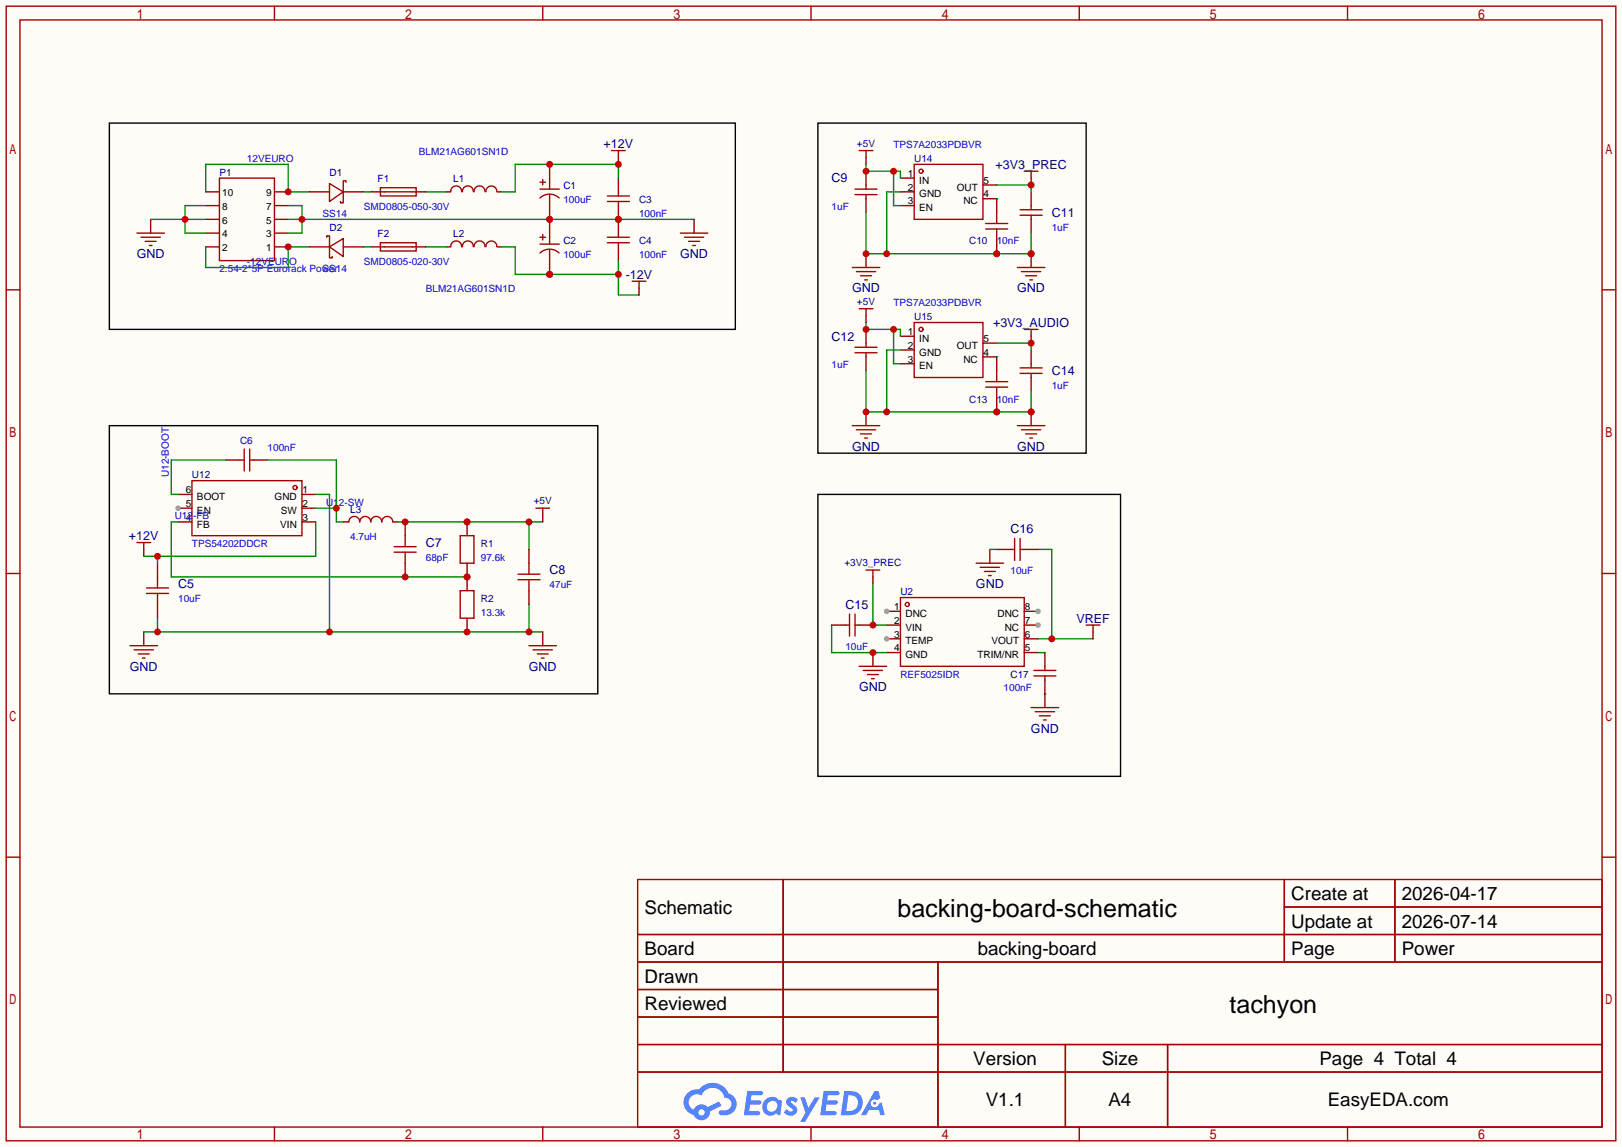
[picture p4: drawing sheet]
<svg xmlns="http://www.w3.org/2000/svg" width="299mm" height="212mm" viewBox="0 0 299 212" stroke-linecap="round" stroke-linejoin="round" font-family="sans-serif">
<path d="M0 0h299.5v211.8h-299.5z" fill="#fffcf7"/>
<g fill="none" stroke="#a10000" stroke-width=".25">
<path d="M1.1 1.1h297.2v209.6h-297.2zM3.7 3.7h292.1v204.5h-292.1zM50.7 1.1v2.6M100.2 1.1v2.6M149.7 1.1v2.6M199.3 1.1v2.6M248.8 1.1v2.6M1.1 53.5h2.6M295.8 53.5h2.5M1.1 105.9h2.6M295.8 105.9h2.5M1.1 158.3h2.6"/>
<path d="M295.8 158.3h2.5M117.7 162.4h178.1v45.8h-178.1zM117.7 172.6h178.1M117.7 177.7h178.1M144.6 162.4v35.6M173.2 177.7v30.5M237.1 162.4v15.3M237.1 167.5h58.7M257.5 162.4v15.3M117.7 182.8h55.5M117.7 192.9h178.1M117.7 187.8h55.5"/>
<path d="M117.7 198h178.1M196.7 192.9v15.3M215.6 192.9v15.3M50.7 208.2v2.5M100.2 208.2v2.5M149.7 208.2v2.5M199.3 208.2v2.5M248.8 208.2v2.5"/>
</g>
<g fill="#5487ff">
<path d="M145.5 202.8a1.3 1.3 0 0 1 1.8 .3l-.4 .6a.54 .54 0 0 0-.9-.2l.1 .2a1.58 1.58 0 0 1 1.1 1.6 1.43 1.43 0 0 1-2.5 .1l.5-.6a.64 .64 0 0 0 .5 .5 .64 .64 0 0 0 .7-.3l-.2-.2a1.6 1.6 0 0 1-1-1.6z"/>
<path d="M147.7 202.7h.9l.7 1.9 1.1-1.9h.9l-2.7 4.5h-.9l1-1.7z"/>
<path d="M138 201.5h1.6a1.31 1.31 0 0 1 1.2 .2 .4 .4 0 0 1-.3 .6h-1.8l-.1 .9h1.6a.4 .4 0 0 1 .4 .4 .4 .4 0 0 1-.4 .4h-1.7l-.2 1.2h.8a1.23 1.23 0 0 1 1.2 .2 .39 .39 0 0 1-.3 .6h-2.7z"/>
<path d="M152.1 201.5h1.6a1.32 1.32 0 0 1 1.3 .2 .39 .39 0 0 1-.4 .6h-1.7l-.2 .9h1.7a.4 .4 0 0 1 .3 .4 .4 .4 0 0 1-.4 .4h-1.7l-.2 1.2h.8a1.23 1.23 0 0 1 1.2 .2 .39 .39 0 0 1-.3 .6h-2.7z"/>
<path d="M161.5 201.5h.7l.4 1.3-.7 .4a.75 .75 0 0 0-1.1 .3 .75 .75 0 0 0 .5 1 .75 .75 0 0 0 .9-.6l.6-.3 .6 2.4h-.9l-.2-1h-1.9l-.5 1h-.9z"/>
<path d="M155.9 201.5l-.7 4.5h1.5a2.27 2.27 0 0 0 2.6-2.3 2.27 2.27 0 0 0-2.7-2.2zM156.6 202.3a1.5 1.5 0 0 1 1.8 1.5 1.5 1.5 0 0 1-1.9 1.4h-.3z"/>
<path d="M141.3 203.1a1.62 1.62 0 0 0-.4 2.1 1.62 1.62 0 0 0 2 .7l.4-.3 .3 .3 .5 .1 .3-2.5-.2-.3h-.4a1.58 1.58 0 0 0-2.5-.1zM141.9 203.6a.99 .99 0 0 1 1.6 .3 .99 .99 0 0 1-.9 1.4 .94 .94 0 0 1-1-.5 .94 .94 0 0 1 .3-1.2z"/>
<path d="M126.9 201.9a2.37 2.37 0 0 0 1.2 4 1.54 1.54 0 0 0 1.7 1 1.54 1.54 0 0 0 1.3-1.6l2.1-1.1-.5-.8-2 1.1a1.57 1.57 0 0 0-2.6 .4 1.5 1.5 0 0 1-.8-2.1 1.5 1.5 0 0 1 2.2-.5 2.23 2.23 0 0 1 2.3-1.4 2.23 2.23 0 0 1 2 1.8 1.16 1.16 0 0 1 1.2 1.1 1.16 1.16 0 0 1-1 1.3h-.7a.47 .47 0 0 0-.6 .3 .47 .47 0 0 0 .4 .6 2.23 2.23 0 0 0 2.3-.7 2.23 2.23 0 0 0 .4-2.3 2.16 2.16 0 0 0-1.3-1.1 3.2 3.2 0 0 0-5.4-.7l-1.2 .1zM129 205.4a.58 .58 0 0 1 1.1 0 .58 .58 0 0 1-1.1 0z"/>
<circle cx="161.5" cy="203.8" r=".28"/>
</g>
<g fill="none" stroke="#a10000" stroke-width=".25">
<path d="M40.5 32.9h10.2v15.2h-10.2zM60.8 33.9l2.6 1.5-2.6 1.8zM63.9 33.7v-.3h-.5v4.1h-.5v-.3M83.2 35.4a1.01 1.01 0 0 1 1-1.1 1.01 1.01 0 0 1 1 1.1M85.4 35.4a1.01 1.01 0 0 1 1-1.1 1.01 1.01 0 0 1 1 1.1M87.5 35.4a1.01 1.01 0 0 1 1-1.1 1.01 1.01 0 0 1 1 1.1M89.7 35.4a1.01 1.01 0 0 1 1-1.1 1.01 1.01 0 0 1 1 1.1M25.3 43.1h5.1M26 43.8h3.6M26.8 44.6h2M27.6 45.3h.5M60.3 43.8v-.2h.5v4h.5v-.2"/>
<path d="M60.8 45.6l2.6-1.5v3.3zM83.2 45.6a1.01 1.01 0 0 1 1-1.1 1.01 1.01 0 0 1 1 1.1M85.4 45.6a1.01 1.01 0 0 1 1-1.1 1.01 1.01 0 0 1 1 1.1M87.5 45.6a1.01 1.01 0 0 1 1-1.1 1.01 1.01 0 0 1 1 1.1M89.7 45.6a1.01 1.01 0 0 1 1-1.1 1.01 1.01 0 0 1 1 1.1"/>
</g>
<g fill="none" stroke="#870000" stroke-width=".25">
<path d="M38 38h2.5M38 35.4h2.5M50.7 38h2.5M50.7 35.4h2.5M57 35.4h3.8M63.4 35.4h3.8M82.4 35.4h.8M91.8 35.4h.8M27.8 40.5v2.6M38 45.6h2.5M38 43.1h2.5M38 40.5h2.5"/>
<path d="M50.7 45.6h2.5M50.7 43.1h2.5M50.7 40.5h2.5M57 45.6h3.8M63.4 45.6h3.8M82.4 45.6h.8M91.8 45.6h.8"/>
</g>
<path d="M38 35.4v-5h15.2v5h3.8" fill="none" stroke="#008700" stroke-width=".25"/>
<circle cx="53.2" cy="35.4" r=".63" fill="#c00"/>
<path d="M38 45.6v3.8h15.2v-3.8h3.8" fill="none" stroke="#008700" stroke-width=".25"/>
<circle cx="53.2" cy="45.6" r=".63" fill="#c00"/>
<path d="M53.2 38h2.6v5.1h-2.6M53.2 40.5h74.9" fill="none" stroke="#008700" stroke-width=".25"/>
<g fill="#c00">
<circle cx="55.8" cy="40.5" r=".63"/>
<circle cx="101.5" cy="40.5" r=".63"/>
<circle cx="114.2" cy="40.5" r=".63"/>
</g>
<path d="M112.1 37.2h4.1M112.1 36.2h4.1M114.2 35.4v.8M114.2 37.2v.8M112.1 44.8h4.1M112.1 43.8h4.1" fill="none" stroke="#a10000" stroke-width=".25"/>
<path d="M114.2 32.9v2.5M114.2 38v5.1M114.2 45.6v2.5" fill="none" stroke="#870000" stroke-width=".25"/>
<circle cx="114.2" cy="40.5" r=".63" fill="#c00"/>
<path d="M114.2 43.1v.7M114.2 44.8v.8M125.6 43.1h5.1M126.4 43.8h3.5M127.1 44.6h2.1M127.9 45.3h.5" fill="none" stroke="#a10000" stroke-width=".25"/>
<path d="M128.1 40.5v2.6" fill="none" stroke="#870000" stroke-width=".25"/>
<path d="M114.2 32.9v-2.5h-19.1v5h-2.5M92.6 45.6h2.5v5.1h19.1M114.2 48.1v6.4h3.8" fill="none" stroke="#008700" stroke-width=".25"/>
<g fill="#c00">
<circle cx="101.5" cy="50.7" r=".63"/>
<circle cx="114.2" cy="50.7" r=".63"/>
</g>
<path d="M99.7 34.9h3.6" fill="none" stroke="#a10000" stroke-width=".25"/>
<path d="M101.5 30.4v2.5" fill="none" stroke="#870000" stroke-width=".25"/>
<circle cx="101.5" cy="30.4" r=".63" fill="#c00"/>
<path d="M101.5 38v5.1" fill="none" stroke="#870000" stroke-width=".25"/>
<path d="M99.7 33.7h1M100.2 33.1v1.1M101.5 32.9v2M101.5 35.9v2.1M103.2 36.6a2.54 2.54 0 0 0-3.5 0M99.7 45.1h3.6" fill="none" stroke="#a10000" stroke-width=".25"/>
<circle cx="101.5" cy="40.5" r=".63" fill="#c00"/>
<path d="M101.5 48.1v2.6" fill="none" stroke="#870000" stroke-width=".25"/>
<circle cx="101.5" cy="50.7" r=".63" fill="#c00"/>
<path d="M99.7 43.8h1M100.2 43.3v1M101.5 43.1v2M101.5 46.1v2M103.2 46.7a2.54 2.54 0 0 0-3.5 0" fill="none" stroke="#a10000" stroke-width=".25"/>
<path d="M38 38h-3.8v5.1h3.8M27.8 40.5h10.2" fill="none" stroke="#008700" stroke-width=".25"/>
<circle cx="34.2" cy="40.5" r=".63" fill="#c00"/>
<path d="M114.2 29.1v1.3" fill="none" stroke="#870000" stroke-width=".25"/>
<circle cx="114.2" cy="30.4" r=".63" fill="#c00"/>
<g fill="none" stroke="#a10000" stroke-width=".25">
<path d="M112.9 27.8h2.5M114.2 27.8v1.3M116.7 51.9h2.6M118 51.9v1.3M35.4 88.8h20.4v10.1h-20.4zM25.3 100.2h2.5M26.5 100.2v1.3"/>
<circle cx="54.5" cy="90" r=".38"/>
</g>
<path d="M118 53.2v1.3M32.9 93.9h2.5M32.9 96.4h2.5M55.8 91.3h2.5M55.8 93.9h2.5M55.8 96.4h2.5M26.5 101.5v1.2" fill="none" stroke="#870000" stroke-width=".25"/>
<circle cx="32.9" cy="93.9" r=".51" fill="#999"/>
<g fill="none" stroke="#870000" stroke-width=".25">
<path d="M166.2 32.9h2.6M166.2 35.4h2.6M166.2 38h2.6M181.5 36.7h2.5M181.5 34.2h2.5M32.9 91.3h2.5M41.8 85h2.5M46.9 85h2.5M63.4 96.4h1M72.5 96.4h1M74.8 96.4v2.5M29.1 104v2.6"/>
<path d="M29.1 111.6v2.6M74.8 104v2.6"/>
</g>
<g fill="none" stroke="#a10000" stroke-width=".25">
<path d="M168.8 30.4h12.7v10.1h-12.7zM44.3 85h.8M45.1 82.9v4.1M46.1 82.9v4.1M46.1 85h.8M64.4 96.4a1.02 1.02 0 0 1 1-1 1.02 1.02 0 0 1 1 1 1.02 1.02 0 0 1 1-1 1.02 1.02 0 0 1 1.1 1 1.02 1.02 0 0 1 1-1 1.02 1.02 0 0 1 1 1 1.02 1.02 0 0 1 1-1 1.02 1.02 0 0 1 1 1M74.8 98.9v2.1M27.1 109.6h4M27.1 108.6h4M29.1 106.6v2M29.1 109.6v2M72.8 102h4"/>
<path d="M72.8 101h4M74.8 102v2"/>
<circle cx="170.1" cy="31.6" r=".38"/>
</g>
<path d="M73.5 96.4h26.7M97.7 96.4v5.1" fill="none" stroke="#008700" stroke-width=".25"/>
<g fill="#c00">
<circle cx="74.8" cy="96.4" r=".63"/>
<circle cx="86.2" cy="96.4" r=".63"/>
<circle cx="97.7" cy="96.4" r=".63"/>
</g>
<path d="M49.4 85h12.7v11.4h1.3M58.3 93.9h3.8" fill="none" stroke="#008700" stroke-width=".25"/>
<circle cx="62.1" cy="93.9" r=".63" fill="#c00"/>
<path d="M32.9 96.4h-1.3v10.2h54.6" fill="none" stroke="#008700" stroke-width=".25"/>
<g fill="#c00">
<circle cx="74.8" cy="106.6" r=".63"/>
<circle cx="86.2" cy="106.6" r=".63"/>
</g>
<path d="M41.8 85h-10.2v6.3h1.3M58.3 96.4v6.3h-31.8M29.1 102.7v1.3" fill="none" stroke="#008700" stroke-width=".25"/>
<circle cx="29.1" cy="102.7" r=".63" fill="#c00"/>
<path d="M86.2 96.4v2.5M26.5 116.7v2.6" fill="none" stroke="#870000" stroke-width=".25"/>
<path d="M85 98.9h2.5v5.1h-2.5zM24 119.3h5.1M24.8 120h3.5M25.5 120.8h2.1M26.3 121.5h.5" fill="none" stroke="#a10000" stroke-width=".25"/>
<circle cx="86.2" cy="96.4" r=".63" fill="#c00"/>
<path d="M86.2 104v5.1" fill="none" stroke="#870000" stroke-width=".25"/>
<path d="M85 109.1h2.5v5.1h-2.5z" fill="none" stroke="#a10000" stroke-width=".25"/>
<circle cx="86.2" cy="106.6" r=".63" fill="#c00"/>
<path d="M86.2 114.2v2.5" fill="none" stroke="#870000" stroke-width=".25"/>
<path d="M58.3 91.3h2.5v25.4M26.5 116.7h73.7M29.1 114.2v2.5M97.7 111.6v5.1" fill="none" stroke="#008700" stroke-width=".25"/>
<g fill="#c00">
<circle cx="29.1" cy="116.7" r=".63"/>
<circle cx="60.8" cy="116.7" r=".63"/>
<circle cx="86.2" cy="116.7" r=".63"/>
<circle cx="97.7" cy="116.7" r=".63"/>
</g>
<g fill="none" stroke="#a10000" stroke-width=".25">
<path d="M157.9 35.9h4M157.9 34.9h4M159.9 34.2v.7M159.9 35.9v.8M188.3 39.8h4.1M188.3 38.7h4.1M190.4 38v.7M190.4 39.8v.7M157.4 49.4h5M158.1 50.2h3.6M158.9 50.9h2M159.6 51.7h.5"/>
<path d="M98.9 93.9h2.6M100.2 93.9v1.2M95.6 107.1h4.1M95.6 106h4.1M97.7 104v2M97.7 107.1v2M97.7 119.3h5M98.4 120h3.6M99.2 120.8h2M99.9 121.5h.6"/>
</g>
<path d="M159.9 31.6v2.6M159.9 36.7v2.5M190.4 35.4v2.6M159.9 46.9v2.5M190.4 40.5v2.6M100.2 95.1v1.3M97.7 101.5v2.5M97.7 109.1v2.5M100.2 116.7v2.6" fill="none" stroke="#870000" stroke-width=".25"/>
<path d="M159.9 30.4v1.2h6.3v1.3M165 31.6v6.4h1.2" fill="none" stroke="#008700" stroke-width=".25"/>
<g fill="#c00">
<circle cx="165" cy="31.6" r=".63"/>
<circle cx="159.9" cy="31.6" r=".63"/>
</g>
<path d="M159.9 39.2v7.7h30.5v-3.8M166.2 35.4h-2.5v11.5" fill="none" stroke="#008700" stroke-width=".25"/>
<g fill="#c00">
<circle cx="159.9" cy="46.9" r=".63"/>
<circle cx="163.7" cy="46.9" r=".63"/>
<circle cx="184" cy="46.9" r=".63"/>
<circle cx="190.4" cy="46.9" r=".63"/>
</g>
<path d="M159.9 29.1v1.3M190.4 32.9v1.3" fill="none" stroke="#870000" stroke-width=".25"/>
<path d="M158.6 27.8h2.6M159.9 27.8v1.3" fill="none" stroke="#a10000" stroke-width=".25"/>
<path d="M184 34.2h6.4v1.2" fill="none" stroke="#008700" stroke-width=".25"/>
<circle cx="190.4" cy="34.2" r=".63" fill="#c00"/>
<path d="M189.1 31.6h2.5M190.4 31.6v1.3" fill="none" stroke="#a10000" stroke-width=".25"/>
<path d="M190.4 46.9v2.5" fill="none" stroke="#870000" stroke-width=".25"/>
<circle cx="190.4" cy="46.9" r=".63" fill="#c00"/>
<g fill="none" stroke="#a10000" stroke-width=".25">
<path d="M168.8 59.6h12.7v10.1h-12.7zM187.8 49.4h5.1M188.6 50.2h3.6M189.4 50.9h2M190.1 51.7h.5M157.4 78.6h5M157.9 65.2h4M157.9 64.1h4M158.1 79.4h3.6M159.9 63.4v.7M159.9 65.2v.7M188.3 69h4.1"/>
<path d="M188.3 67.9h4.1M190.4 67.2v.7M190.4 69v.7M158.9 80.1h2M159.6 80.9h.5"/>
<circle cx="170.1" cy="60.8" r=".38"/>
</g>
<path d="M159.9 60.8v2.6M159.9 65.9v2.6M159.9 76.1v2.5M166.2 62.1h2.6M166.2 64.6h2.6M166.2 67.2h2.6M181.5 65.9h2.5M181.5 63.4h2.5M190.4 64.6v2.6M190.4 69.7v2.6" fill="none" stroke="#870000" stroke-width=".25"/>
<path d="M159.9 59.6v1.2h6.3v1.3M165 60.8v6.4h1.2" fill="none" stroke="#008700" stroke-width=".25"/>
<g fill="#c00">
<circle cx="165" cy="60.8" r=".63"/>
<circle cx="159.9" cy="60.8" r=".63"/>
</g>
<path d="M159.9 68.5v7.6h30.5v-3.8M166.2 64.6h-2.5v11.5" fill="none" stroke="#008700" stroke-width=".25"/>
<g fill="#c00">
<circle cx="163.7" cy="76.1" r=".63"/>
<circle cx="159.9" cy="76.1" r=".63"/>
<circle cx="184" cy="76.1" r=".63"/>
<circle cx="190.4" cy="76.1" r=".63"/>
</g>
<path d="M159.9 58.3v1.3M190.4 62.1v1.3" fill="none" stroke="#870000" stroke-width=".25"/>
<path d="M158.6 57h2.6M159.9 57v1.3" fill="none" stroke="#a10000" stroke-width=".25"/>
<path d="M184 63.4h6.4v1.2" fill="none" stroke="#008700" stroke-width=".25"/>
<circle cx="190.4" cy="63.4" r=".63" fill="#c00"/>
<path d="M189.1 60.8h2.5M190.4 60.8v1.3" fill="none" stroke="#a10000" stroke-width=".25"/>
<path d="M190.4 76.1v2.5" fill="none" stroke="#870000" stroke-width=".25"/>
<circle cx="190.4" cy="76.1" r=".63" fill="#c00"/>
<g fill="none" stroke="#a10000" stroke-width=".25">
<path d="M70.2 34.7h6.6v1.5h-6.6zM71 35.4h5.1M70.2 44.8h6.6v1.6h-6.6zM71 45.6h5.1M187.8 78.6h5.1M188.6 79.4h3.6M189.4 80.1h2M190.1 80.9h.5M166.2 110.4h22.9v12.7h-22.9z"/>
<circle cx="167.5" cy="111.6" r=".38"/>
</g>
<path d="M68.5 35.4h2.5M76.1 35.4h2.5M68.5 45.6h2.5M76.1 45.6h2.5M163.7 112.9h2.5" fill="none" stroke="#870000" stroke-width=".25"/>
<path d="M67.2 35.4h1.3M78.6 35.4h3.8M67.2 45.6h1.3M78.6 45.6h3.8" fill="none" stroke="#008700" stroke-width=".25"/>
<path d="M20.2 22.7h115.6v38.1h-115.6zM151 22.7h49.5v61h-49.5zM20.2 78.6h90.2v49.5h-90.2z" fill="none" stroke="#000" stroke-width=".25"/>
<circle cx="163.7" cy="112.9" r=".51" fill="#999"/>
<path d="M163.7 115.4h2.5M163.7 118h2.5" fill="none" stroke="#870000" stroke-width=".25"/>
<circle cx="163.7" cy="118" r=".51" fill="#999"/>
<path d="M189.1 118h2.5M189.1 115.4h2.5M163.7 120.5h2.5M189.1 120.5h2.5" fill="none" stroke="#870000" stroke-width=".25"/>
<circle cx="191.6" cy="115.4" r=".51" fill="#999"/>
<path d="M189.1 112.9h2.5" fill="none" stroke="#870000" stroke-width=".25"/>
<circle cx="191.6" cy="112.9" r=".51" fill="#999"/>
<path d="M191.6 101.5h2.6v16.5M191.6 118h10.2" fill="none" stroke="#008700" stroke-width=".25"/>
<circle cx="194.2" cy="118" r=".63" fill="#c00"/>
<path d="M161.2 120.5v2.6M192.9 120.5v2.6M192.9 125.6v5.1" fill="none" stroke="#870000" stroke-width=".25"/>
<path d="M158.6 123.1h5.1M159.4 123.8h3.5M160.1 124.6h2.1M160.9 125.3h.5M190.4 130.7h5.1M190.9 123.8h4M190.9 124.8h4M191.1 131.4h3.6M191.9 132.2h2M192.7 133h.5M192.9 123.1v.7M192.9 124.8v.8" fill="none" stroke="#a10000" stroke-width=".25"/>
<path d="M153.5 115.4v5.1h10.2M191.6 120.5h1.3" fill="none" stroke="#008700" stroke-width=".25"/>
<circle cx="161.2" cy="120.5" r=".63" fill="#c00"/>
<path d="M156.1 115.4h.7M156.8 113.4v4.1M157.9 113.4v4.1M157.9 115.4h.7" fill="none" stroke="#a10000" stroke-width=".25"/>
<path d="M153.5 115.4h2.6M158.6 115.4h2.6" fill="none" stroke="#870000" stroke-width=".25"/>
<path d="M161.2 107.8v7.6h2.5" fill="none" stroke="#008700" stroke-width=".25"/>
<circle cx="161.2" cy="115.4" r=".63" fill="#c00"/>
<path d="M182 42.3h4.1M187.3 99.4v4.1M188.3 99.4v4.1M180.2 104h5.1M181 104.8h3.5M181.7 105.5h2.1M182.5 106.3h.5M186.6 101.5h.7M188.3 101.5h.8M200.5 115.4h2.6M201.8 115.4v1.3" fill="none" stroke="#a10000" stroke-width=".25"/>
<path d="M184 44.3v2.6M182.8 101.5v2.5M184 101.5h2.6M189.1 101.5h2.5M201.8 116.7v1.3" fill="none" stroke="#870000" stroke-width=".25"/>
<path d="M182.8 101.5h1.2M192.9 128.1h.1" fill="none" stroke="#008700" stroke-width=".25"/>
<path d="M151 91.3h55.9v52.1h-55.9z" fill="none" stroke="#000" stroke-width=".25"/>
<circle cx="184" cy="46.9" r=".63" fill="#c00"/>
<path d="M184 39.2v2.1M182 41.3h4.1M184 42.3v2M182 71.5h4.1" fill="none" stroke="#a10000" stroke-width=".25"/>
<path d="M184 36.7v2.5M184 73.5v2.6" fill="none" stroke="#870000" stroke-width=".25"/>
<circle cx="184" cy="76.1" r=".63" fill="#c00"/>
<path d="M182 70.5h4.1M184 68.5v2M184 71.5v2M159.9 105.3h2.5M161.2 105.3v1.3" fill="none" stroke="#a10000" stroke-width=".25"/>
<path d="M184 65.9v2.6M161.2 106.6v1.2" fill="none" stroke="#870000" stroke-width=".25"/>
<path d="M184 36.7h.1M184 65.9h.1" fill="none" stroke="#008700" stroke-width=".25"/>
<g font-size="4.6">
<text x="165.7" y="169.4">backing-board-schematic</text>
<text x="227" y="187.1">tachyon</text>
</g>
<g font-size="3.5">
<text x="238.4" y="166.2">Create at</text>
<text x="258.8" y="166.2">2026-04-17</text>
<text x="119" y="168.8">Schematic</text>
<text x="238.4" y="171.3">Update at</text>
<text x="258.8" y="171.3">2026-07-14</text>
<text x="119" y="176.4">Board</text>
<text x="180.5" y="176.4">backing-board</text>
<text x="238.4" y="176.4">Page</text>
<text x="258.8" y="176.4">Power</text>
<text x="119" y="181.5">Drawn</text>
<text x="119" y="186.6">Reviewed</text>
<text x="179.7" y="196.7">Version</text>
<text x="203.4" y="196.7">Size</text>
<text x="243.6" y="196.7">Page 4 Total 4</text>
<text x="182" y="204.3">V1.1</text>
<text x="204.7" y="204.3">A4</text>
<text x="245.1" y="204.3">EasyEDA.com</text>
</g>
<g font-size="2.3" fill="#000080">
<text x="111.4" y="27.4">+12V</text>
<text x="153.5" y="33.7">C9</text>
<text x="183.8" y="31.2">+3V3_PREC</text>
<text x="194.2" y="40.1">C11</text>
<text x="25.2" y="47.7">GND</text>
<text x="125.6" y="47.7">GND</text>
<text x="115.5" y="51.5">-12V</text>
<text x="157.3" y="54">GND</text>
<text x="187.8" y="54">GND</text>
<text x="153.5" y="62.9">C12</text>
<text x="183.3" y="60.4">+3V3_AUDIO</text>
<text x="194.2" y="69.3">C14</text>
<text x="157.3" y="83.2">GND</text>
<text x="187.8" y="83.2">GND</text>
<text x="23.8" y="99.7">+12V</text>
<text x="78.6" y="101">C7</text>
<text x="186.6" y="98.5">C16</text>
<text x="101.5" y="106.1">C8</text>
<text x="32.9" y="108.6">C5</text>
<text x="156.1" y="112.4">C15</text>
<text x="180.2" y="108.6">GND</text>
<text x="198.7" y="115">VREF</text>
<text x="24" y="123.9">GND</text>
<text x="97.6" y="123.9">GND</text>
<text x="158.6" y="127.7">GND</text>
<text x="190.3" y="135.3">GND</text>
</g>
<g font-size="1.8" fill="#00f">
<text x="45.6" y="29.9">12VEURO</text>
<text x="77.3" y="28.6">BLM21AG601SN1D</text>
<text x="165" y="27.4">TPS7A2033PDBVR</text>
<text x="59.6" y="40.1">SS14</text>
<text x="67.2" y="38.8">SMD0805-050-30V</text>
<text x="104" y="37.5">100uF</text>
<text x="118" y="40.1">100nF</text>
<text x="153.5" y="38.8">1uF</text>
<text x="104" y="47.7">100uF</text>
<text x="118" y="47.7">100nF</text>
<text x="184" y="45.1">10nF</text>
<text x="194.2" y="42.6">1uF</text>
<text x="40.5" y="50.2">2.54-2*5P Eurorack Power</text>
<text x="45.6" y="48.9">-12VEURO</text>
<text x="59.6" y="50.2">SS14</text>
<text x="67.2" y="48.9">SMD0805-020-30V</text>
<text x="78.6" y="54">BLM21AG601SN1D</text>
<text x="165" y="56.6">TPS7A2033PDBVR</text>
<text x="153.5" y="68">1uF</text>
<text x="194.2" y="71.8">1uF</text>
<text x="184" y="74.3">10nF</text>
<text x="49.4" y="83.2">100nF</text>
<text x="31.2" y="88.1" transform="rotate(-90 31.2 88.1)">U12-BOOT</text>
<text x="32.3" y="95.9">U12-FB</text>
<text x="60.2" y="93.4">U12-SW</text>
<text x="35.4" y="101">TPS54202DDCR</text>
<text x="64.6" y="99.7">4.7uH</text>
<text x="78.6" y="103.6">68pF</text>
<text x="88.8" y="103.6">97.6k</text>
<text x="186.6" y="106.1">10uF</text>
<text x="32.9" y="111.2">10uF</text>
<text x="88.8" y="113.7">13.3k</text>
<text x="101.5" y="108.6">47uF</text>
<text x="156.1" y="120.1">10uF</text>
<text x="166.2" y="125.1">REF5025IDR</text>
<text x="185.3" y="127.7">100nF</text>
</g>
<g font-size="1.8" fill="#000080">
<text x="158.2" y="27.1">+5V</text>
<text x="168.8" y="29.9">U14</text>
<text x="40.5" y="32.4">P1</text>
<text x="60.8" y="32.4">D1</text>
<text x="69.7" y="33.7">F1</text>
<text x="83.7" y="33.7">L1</text>
<text x="104" y="35">C1</text>
<text x="118" y="37.5">C3</text>
<text x="60.8" y="42.6">D2</text>
<text x="69.7" y="43.9">F2</text>
<text x="83.7" y="43.9">L2</text>
<text x="104" y="45.1">C2</text>
<text x="118" y="45.1">C4</text>
<text x="178.9" y="45.1">C10</text>
<text x="158.2" y="56.3">+5V</text>
<text x="168.8" y="59.1">U15</text>
<text x="178.9" y="74.3">C13</text>
<text x="44.3" y="82">C6</text>
<text x="35.4" y="88.3">U12</text>
<text x="64.6" y="94.7">L3</text>
<text x="98.5" y="93.1">+5V</text>
<text x="88.8" y="101">R1</text>
<text x="155.9" y="104.6">+3V3_PREC</text>
<text x="88.8" y="111.2">R2</text>
<text x="166.2" y="109.9">U2</text>
<text x="186.6" y="125.1">C17</text>
</g>
<g font-size="1.8">
<text x="167.6" y="32.7">1</text>
<text x="167.6" y="35.2">2</text>
<text x="169.7" y="33.9">IN</text>
<text x="176.6" y="35.2">OUT</text>
<text x="181.6" y="33.9">5</text>
<text x="41" y="41.3">6</text>
<text x="41" y="38.8">8</text>
<text x="41" y="36.2">10</text>
<text x="49.1" y="41.3">5</text>
<text x="49.1" y="38.8">7</text>
<text x="49.1" y="36.2">9</text>
<text x="167.6" y="37.7">3</text>
<text x="169.7" y="36.5">GND</text>
<text x="169.7" y="39">EN</text>
<text x="177.9" y="37.7">NC</text>
<text x="181.6" y="36.5">4</text>
<text x="41" y="46.4">2</text>
<text x="41" y="43.8">4</text>
<text x="49.1" y="46.4">1</text>
<text x="49.1" y="43.8">3</text>
<text x="167.6" y="61.9">1</text>
<text x="167.6" y="64.4">2</text>
<text x="169.7" y="63.1">IN</text>
<text x="169.7" y="65.7">GND</text>
<text x="176.6" y="64.4">OUT</text>
<text x="181.6" y="65.7">4</text>
<text x="181.6" y="63.1">5</text>
<text x="167.6" y="67">3</text>
<text x="169.7" y="68.2">EN</text>
<text x="177.9" y="67">NC</text>
<text x="34.3" y="93.6">5</text>
<text x="34.3" y="91.1">6</text>
<text x="36.4" y="94.9">EN</text>
<text x="36.4" y="92.4">BOOT</text>
<text x="50.7" y="92.4">GND</text>
<text x="51.8" y="94.9">SW</text>
<text x="55.9" y="91.1">1</text>
<text x="55.9" y="93.6">2</text>
<text x="34.3" y="96.2">4</text>
<text x="36.4" y="97.4">FB</text>
<text x="51.7" y="97.4">VIN</text>
<text x="55.9" y="96.2">3</text>
<text x="165.1" y="112.7">1</text>
<text x="167.2" y="113.9">DNC</text>
<text x="184.2" y="113.9">DNC</text>
<text x="189.2" y="112.7">8</text>
<text x="165.1" y="115.2">2</text>
<text x="165.1" y="117.8">3</text>
<text x="167.2" y="116.5">VIN</text>
<text x="167.2" y="119">TEMP</text>
<text x="183" y="119">VOUT</text>
<text x="185.5" y="116.5">NC</text>
<text x="189.2" y="117.8">6</text>
<text x="189.2" y="115.2">7</text>
<text x="165.1" y="120.3">4</text>
<text x="167.2" y="121.6">GND</text>
<text x="180.5" y="121.6">TRIM/NR</text>
<text x="189.2" y="120.3">5</text>
</g>
</svg>
